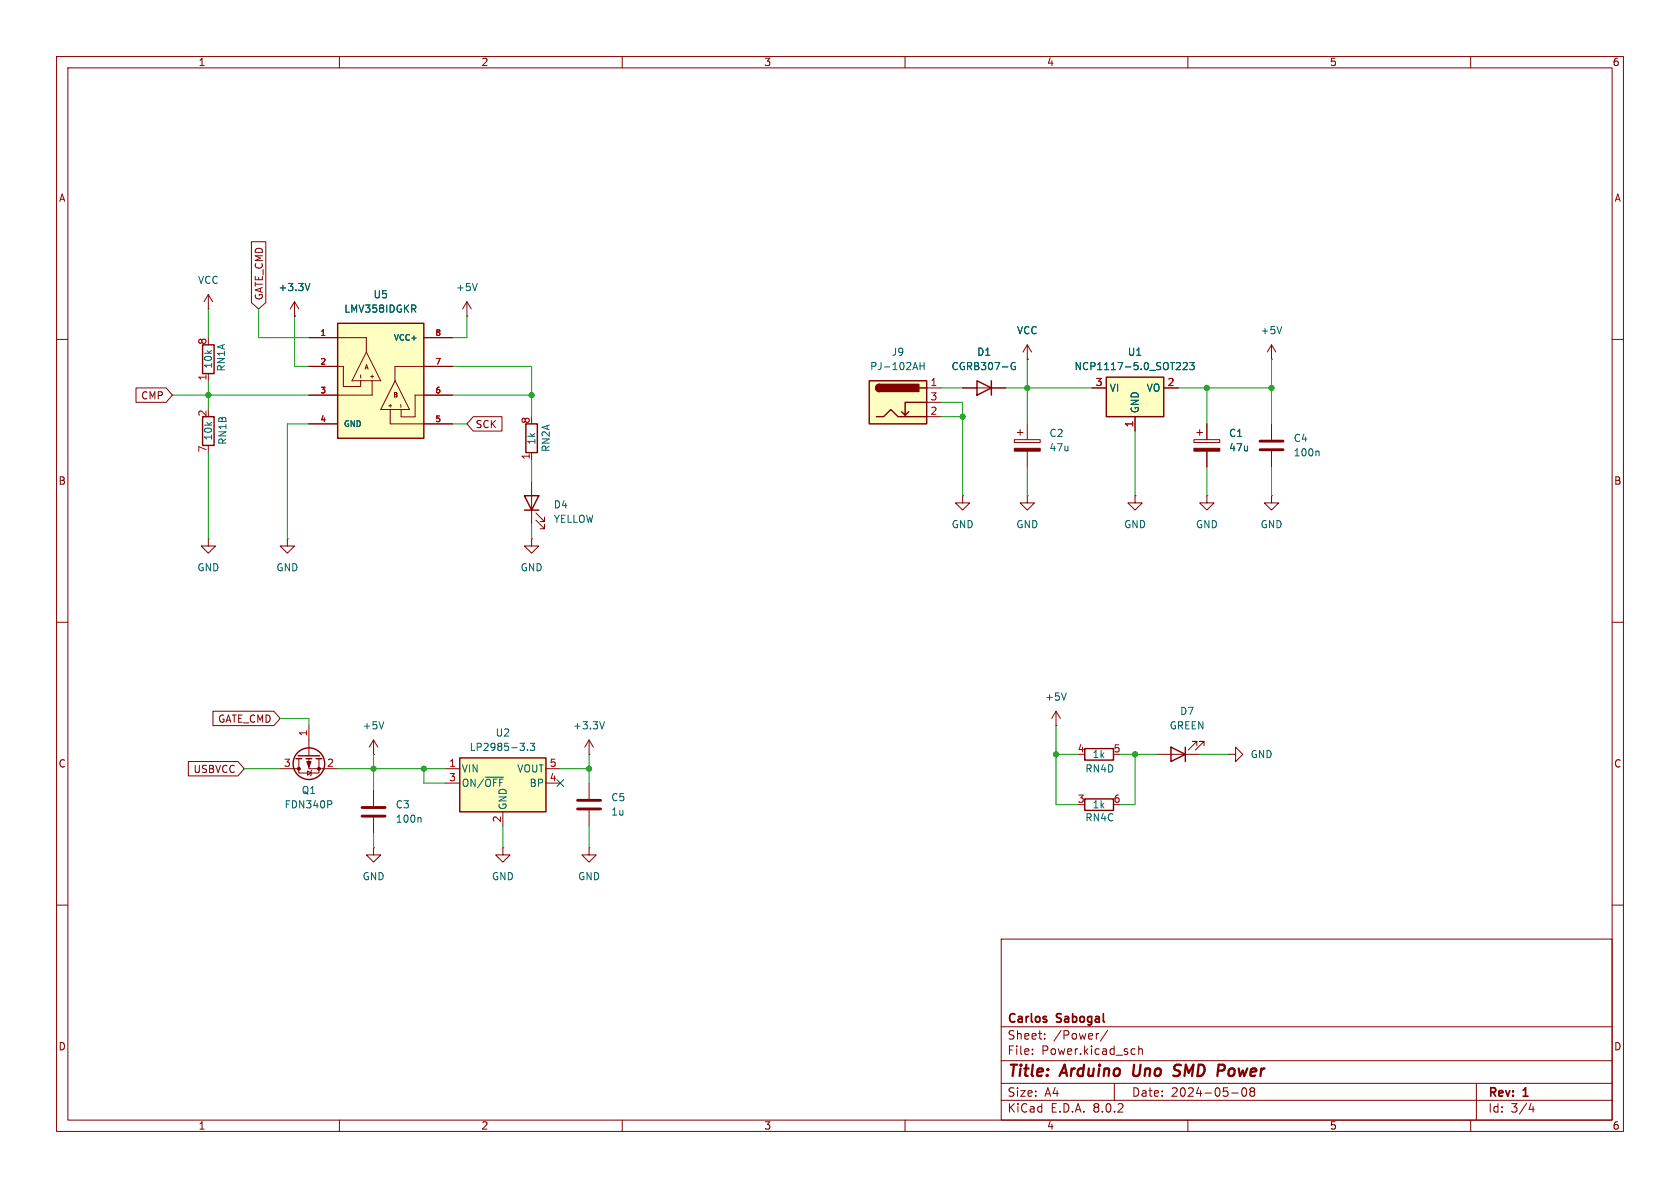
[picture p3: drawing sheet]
<svg xmlns="http://www.w3.org/2000/svg" width="297mm" height="210mm" viewBox="0 0 297 210" stroke-linecap="round" stroke-linejoin="round" font-family="sans-serif">
<g fill="none" stroke="#840000" stroke-width=".18">
<path d="M10 10h277v190h-277zM12 12h273v186h-273zM60 10v2M110 10v2M160 10v2M210 10v2M260 10v2M10 60h2M285 60h2M170.2 68.6h7.6M179.3 77.7h4.6v.5h-4.6zM179.8 76.5h1"/>
<path d="M180.3 75.9v1.1M181.6 74.9v2.8M181.6 79.8v2.8M224.8 63.5h.1M224.8 61l-.8 1.2M224.8 61v2.5M224.8 61l.8 1.2M170.2 87.6v1.3h1.2l-1.2 1.3-1.3-1.3h1.3M170.2 87.6h.1M181.6 87.6v1.3h1.3l-1.3 1.3-1.3-1.3h1.3M181.6 87.6h.1M10 110h2"/>
<path d="M285 110h2M49.5 135.9h3.3M52.8 134.1v2.6h3.6v-2.6M54.4 136.3l.6 .4-.6 .3zM54.6 134.1v1.8h5.1M54.6 128.3v5.3M55.1 136.1l-.1 .2v.7l-.1 .2M66 133.4h.1M66 130.8v2.6M66 139.7v2.8M66 130.8l-.7 1.3M66 130.8l.8 1.3"/>
<path d="M10 160h2M66 149.9v1.2h1.3l-1.3 1.3-1.2-1.3h1.2M66 149.9h.1M66 144.5v2.8M285 160h2M177 166h108v32h-108zM60 198v2M110 198v2M160 198v2M177 194.5h108M177 191.5h108M177 187.5h108"/>
<path d="M177 181.5h108M182.5 186.3v.1M182.5 185.5v.1M184.7 183.6v.1M184.7 182.8v.1M194.2 182.7l-.2 .1M195.8 182.1l-1.3 2M197 191.5v3M200.2 185.4l.5 .1M200.7 186.3l-.5 .1M201.3 185.5l.2-.1 .4 .1 .1 .9M201.3 184.9v1.5"/>
<path d="M210 198v2M217.7 193.2h1.2M219.7 192.4l.2-.1a.81 .81 0 0 1 .6 .6 .81 .81 0 0 1-.3 .8l-.2 .1a.81 .81 0 0 1-.3-1.4zM221.2 192.9l-.2-.2 .2-.4 .5 .1 .1 .2-.3 .3M221.2 192.9l-.2 .3v.3l.2 .3 .5-.1 .1-.2-.1-.4-.2-.2M221.2 192.9h.3M260 198v2M261 191.5v6.5M270.7 195l-.4 1.1h.9M271 195.6v1"/>
</g>
<path d="M200.5 188.2l-.2 1.6 .3 .4M207.6 188.8l.1 .3 .8 .3M208.5 190a.85 .85 0 0 1-1.1 .1M208.5 188.2h-.5l-.4 .4M216.5 188.4l.1 .2-.2 .5" fill="none" stroke="#840000" stroke-width=".4"/>
<g fill="#840000" stroke="#840000" stroke-width=".18">
<path d="M179.3 79.2h4.6v.6h-4.6z"/>
<path d="M54.2 134.6h.8l-.4 1z"/>
<circle cx="56.4" cy="135.9" r=".25"/>
<circle cx="52.8" cy="135.9" r=".25"/>
</g>
<path d="M226.6 57.7l-.4 1.3M179.5 64.1a.59 .59 0 0 0-.8 .6 .59 .59 0 0 0 .8 .6v-.5h-.2M67.9 127.6l-.5 1.2M58.4 141.5l.3 .3-.1 .3-.2 .1M74.3 144.5l.1 .2v.7" fill="none" stroke="#006464" stroke-width=".18"/>
<path d="M64 142.7h4.1M64 144.3h4.1" fill="none" stroke="#840000" stroke-width=".51"/>
<g fill="none" stroke="#840000" stroke-width=".25">
<path d="M172.7 67.3l2.6 1.3-2.6 1.3zM175.3 67.3v2.6M52.3 134.1h1M52.7 133.6h3.8M54.1 134.1h1M55.9 134.1h1"/>
<circle cx="54.6" cy="135" r="2.79"/>
</g>
<path d="M153.7 67.3h10.1v7.6h-10.1z" fill="#ffffc2"/>
<path d="M153.7 67.3h10.1v7.6h-10.1zM154.9 73.7h1.3l1.3-1.3 1.2 1.3h5.1M155.4 67.9a.64 .64 0 0 0-.6 .7 .64 .64 0 0 0 .6 .6M160.7 72.8l-.7 .6M162.6 68.6h1.2M163.8 71.1h-3.8v2.3l-.6-.6M207 132.1l2.5 1.3-2.5 1.2zM209.5 132.1v2.5" fill="none" stroke="#840000" stroke-width=".25"/>
<g fill="#840000" stroke="#840000" stroke-width=".25">
<path d="M155 68.1l.4-.2v1.3a.63 .63 0 0 1-.5-.4 .63 .63 0 0 1 .1-.7z"/>
<path d="M155.4 67.9h7v1.3h-7z"/>
</g>
<path d="M163.8 68.6h2.6M163.8 73.7h2.6M163.8 71.1h2.6M204.5 133.4h7.6M211.6 131.8v-.7h-.8h.8l-1.5 1.5M212.9 131.8v-.7h-.8h.8l-1.6 1.5" fill="none" stroke="#840000" stroke-width=".18"/>
<path d="M162.7 64.1v1.2M162.7 64.7h.7M163.4 64.1v1.2" fill="none" stroke="#006464" stroke-width=".18"/>
<path d="M81.3 134h15.2v9.5h-15.2z" fill="#ffffc2"/>
<path d="M81.3 134h15.2v9.5h-15.2z" fill="none" stroke="#840000" stroke-width=".25"/>
<g fill="none" stroke="#840000" stroke-width=".18">
<path d="M181.6 63.5h.1M181.6 61l-.8 1.2M181.6 61v2.5M181.6 61l.8 1.2M213.4 87.6v1.3h1.2l-1.2 1.3-1.3-1.3h1.3M213.4 87.6h.1M78.7 135.9h2.6M78.7 138.4h2.6M96.5 135.9h2.6M96.5 138.4h2.6M88.9 149.9v1.2h1.3l-1.3 1.3-1.3-1.3h1.3M88.9 149.9h.1"/>
<path d="M88.9 143.5v2.6"/>
</g>
<path d="M85.8 137.4h3.2M91.9 131.4h.8l-.4 .5M92.6 131.9l.1 .2-.1 .5M93.3 132.5v.2M93.7 131.4h.8l-.4 .5 .4 .1v.5l-.2 .2-.6-.2" fill="none" stroke="#006464" stroke-width=".18"/>
<path d="M195.6 66.7h10.1v7h-10.1z" fill="#ffffc2"/>
<path d="M35.8 73.7h2v5h-2zM35.8 61h2v5h-2zM93 74.9h2v5.1h-2zM195.6 66.7h10.1v7h-10.1z" fill="none" stroke="#840000" stroke-width=".25"/>
<g fill="none" stroke="#840000" stroke-width=".18">
<path d="M36.8 54.6h.1M36.8 52.1v2.5M36.8 52.1l-.7 1.2M36.8 52.1l.8 1.2M36.8 66v1.3M193 68.6h2.6M200.7 73.7v2.5M205.7 68.6h2.6M211.1 77.7h4.5v.5h-4.5zM211.6 76.5h1M212.1 75.9v1.1M213.4 74.9v2.8"/>
<path d="M213.4 79.8v2.8M36.8 95.3v1.2h1.3l-1.3 1.3-1.2-1.3h1.2M36.8 95.3h.1M50.8 95.3v1.2h1.3l-1.3 1.3-1.3-1.3h1.3M50.8 95.3h.1M94 80v1.3M200.7 87.6v1.3h1.2l-1.2 1.3-1.3-1.3h1.3M200.7 87.6h.1M224.8 87.6v1.3h1.3l-1.3 1.3-1.3-1.3h1.3M224.8 87.6h.1M104.1 133.4h.1M104.1 130.8v2.6"/>
<path d="M104.1 138.4v2.8M104.1 130.8l-.7 1.3M104.1 130.8l.8 1.3M104.1 149.9v1.2h1.3l-1.3 1.3-1.2-1.3h1.2M104.1 149.9h.1M104.1 143.3v2.8"/>
</g>
<path d="M207.9 65.3h.8M208.6 64.2v.4M209.2 64.2l.5-.1 .2 .3-.8 .9h.8M210.3 64.1h.8l-.4 .5 .4 .1v.5l-.2 .1-.6-.1M106.9 127.6l-.5 1.2" fill="none" stroke="#006464" stroke-width=".18"/>
<path d="M102.1 141.5h4.1M102.1 143h4.1" fill="none" stroke="#840000" stroke-width=".51"/>
<path d="M211.1 79.2h4.5v.6h-4.5z" fill="#840000" stroke="#840000" stroke-width=".18"/>
<path d="M59.7 57.2h15.2v20.3h-15.2z" fill="#ffffc2"/>
<path d="M59.7 57.2h15.2v20.3h-15.2zM92.7 87.6h2.5l-1.2 2.6zM92.7 90.2h2.5M191.8 132.3h5v2.1h-5zM191.8 141.2h5v2.1h-5z" fill="none" stroke="#840000" stroke-width=".25"/>
<g fill="none" stroke="#840000" stroke-width=".18">
<path d="M44.4 42.7h2.6v10.8l-1.3 1.1-1.3-1.1zM52.1 55.9h.1M52.1 53.3l-.8 1.3M52.1 53.3v2.6M52.1 53.3l.7 1.3M54.6 59.7h10.2v2.5M74.9 59.7h5.1M82.5 55.9h.1M82.5 53.3l-.7 1.3M82.5 53.3v2.6M82.5 53.3l.8 1.3M24 68.6h5.4l1.1 1.3-1.1 1.2h-5.4z"/>
<path d="M54.6 64.8h6.1v3.5h3.1v-1M54.6 74.9h5.1M63.8 66.3v.5M64.8 62.2l2.5 5.1h-5.1zM65.5 66.5h.5M65.8 67.3v2.6h-11.2M65.8 66.3v.5M68.7 71.7h.5M69 72.4v2.5h11M69 71.5v.5M69.8 67.3l2.6 5.1h-5.1zM70.9 71.5v.5"/>
<path d="M80 64.8h-10.2v2.6M80 69.9h-6.6v3.8h-2.5v-1.3M83.7 73.7h5v2.5h-5l-1.2-1.3zM170.2 68.6h2.5M175.3 68.6h2.5M181.6 63.5h.1M193 68.6h2.6M200.7 73.7v2.5M205.7 68.6h2.6M213.4 74.9v2.8M213.4 79.8v2.8M224.8 74.9v2.8"/>
<path d="M224.8 79.8v2.8M94 95.3v1.2h1.2l-1.2 1.3-1.3-1.3h1.3M94 95.3h.1M94 85.1v7.6M94.7 91.9l1.6 1.6v-.8v.8h-.8M94.7 90.7l1.6 1.5v-.8v.8h-.8M33.3 134.6h8.8l1.1 1.3-1.1 1.3h-8.8zM37.7 125.7h10.7l1.1 1.3-1.1 1.3h-10.7zM186.7 128.3h.1M186.7 125.7l-.8 1.3M186.7 125.7v2.6M186.7 125.7l.8 1.3"/>
<path d="M217.2 133.4h1.2v-1.3l1.3 1.3-1.3 1.2v-1.2M217.2 133.4h.1"/>
</g>
<path d="M54.8 50.1l-.4 1.3M73.1 54.6l.4 .6M73.4 54v.5M84.4 50.1l-.5 1.3M179.5 64.1a.59 .59 0 0 0-.8 .6 .59 .59 0 0 0 .8 .6v-.5h-.2M207.9 65.3h.8M208.6 64.2v.4M209.2 64.2l.5-.1 .2 .3-.8 .9h.8M210.3 64.1h.8l-.4 .5 .4 .1v.5l-.2 .1-.6-.1M233 79.7l.2 .2v.7M188.5 122.5l-.4 1.3" fill="none" stroke="#006464" stroke-width=".18"/>
<path d="M222.8 79.5h4M222.8 78h4" fill="none" stroke="#840000" stroke-width=".51"/>
<g fill="none" stroke="#009600" stroke-width=".18">
<path d="M36.8 54.6v5.1M45.7 54.6v5.1h8.9M52.1 55.9v8.9h2.5M82.5 55.9v3.8h-2.5M30.5 69.9h24.1M36.8 67.3v5.1M54.6 74.9h-3.8v20.4M80 74.9h2.5M80 64.8h14v8.9M80 69.9h14M166.4 68.6h3.8M166.4 71.1h3.8v16.5"/>
<path d="M166.4 73.7h3.8M177.8 68.6h15.2M181.6 63.5v11.4M200.7 76.2v11.4M208.3 68.6h16.5M213.4 68.6v6.3M224.8 63.5v11.4M36.8 80v15.3M94 81.3v3.8M94 92.7v2.6M181.6 82.6v5M213.4 82.6v5"/>
<path d="M224.8 82.6v5M43.2 135.9h6.3M49.5 127h5.1v1.3M59.7 135.9h19M66 133.4v6.3M74.9 135.9v2.5h3.8M99.1 135.9h5M104.1 133.4v5M186.7 128.3v13.9h3.8M186.7 133.4h3.8M198.1 133.4h6.4M200.7 133.4v8.8h-2.6"/>
<path d="M212.1 133.4h5.1M66 147.3v2.6M88.9 146.1v3.8M104.1 146.1v3.8"/>
</g>
<path d="M98.5 137.8l1.2 1.2M99.7 137.8l-1.2 1.2" fill="none" stroke="#000084" stroke-width=".18"/>
<g fill="#009600" stroke="#009600" stroke-width=".18">
<circle cx="213.4" cy="68.6" r=".46"/>
<circle cx="181.6" cy="68.6" r=".46"/>
<circle cx="224.8" cy="68.6" r=".46"/>
<circle cx="170.2" cy="73.7" r=".46"/>
<circle cx="74.9" cy="135.9" r=".46"/>
<circle cx="66" cy="135.9" r=".46"/>
<circle cx="104.1" cy="135.9" r=".46"/>
<circle cx="94" cy="69.9" r=".46"/>
<circle cx="36.8" cy="69.9" r=".46"/>
<circle cx="186.7" cy="133.4" r=".46"/>
<circle cx="200.7" cy="133.4" r=".46"/>
</g>
<g font-size="2.8" fill="#840000">
<text x="178" y="190.9">Title:</text>
<text x="187.7" y="190.9">Arduino</text>
<text x="201.1" y="190.9">Uno</text>
<text x="209.2" y="190.9">SMD</text>
<text x="217.7" y="190.9">Power</text>
</g>
<g font-size="2.1" fill="#840000">
<text x="178" y="184">Sheet:</text>
<text x="178" y="181.2">Carlos</text>
<text x="186.2" y="184">/Power/</text>
<text x="186.9" y="181.2">Sabogal</text>
<text x="178" y="186.7">File:</text>
<text x="184.1" y="186.7">Power.kicad_sch</text>
<text x="178" y="196.9">KiCad</text>
<text x="178" y="194.1">Size:</text>
<text x="184.7" y="194.1">A4</text>
<text x="185.7" y="196.9">E.D.A.</text>
<text x="193.3" y="196.9">8.0.2</text>
<text x="200" y="194.1">Date:</text>
<text x="207" y="194.1">2024-05-08</text>
<text x="263" y="194.3">Rev:</text>
<text x="263" y="196.9">Id:</text>
<text x="267.1" y="196.9">3/4</text>
<text x="269.4" y="194.3">1</text>
</g>
<g font-size="1.8" fill="#840000">
<text x="35" y="11.9">1</text>
<text x="85" y="11.9">2</text>
<text x="135" y="11.9">3</text>
<text x="185" y="11.9">4</text>
<text x="235" y="11.9">5</text>
<text x="285" y="11.9">6</text>
<text x="10.3" y="35.9">A</text>
<text x="285.3" y="35.9">A</text>
<text x="46.7" y="53.2" transform="rotate(-90 46.7 53.2)">GATE_CMD</text>
<text x="24.9" y="70.8">CMP</text>
<text x="84" y="75.9">SCK</text>
<text x="10.3" y="85.9">B</text>
<text x="285.3" y="85.9">B</text>
<text x="38.5" y="128">GATE_CMD</text>
<text x="10.3" y="135.9">C</text>
<text x="34.1" y="136.8">USBVCC</text>
<text x="285.3" y="135.9">C</text>
<text x="10.3" y="185.9">D</text>
<text x="285.3" y="185.9">D</text>
<text x="35" y="199.9">1</text>
<text x="85" y="199.9">2</text>
<text x="135" y="199.9">3</text>
<text x="185" y="199.9">4</text>
<text x="235" y="199.9">5</text>
<text x="285" y="199.9">6</text>
</g>
<g font-size="1.8" fill="#006464">
<text x="34.9" y="50.4">VCC</text>
<text x="49.1" y="51.7">+3.3V</text>
<text x="65.9" y="52.9">U5</text>
<text x="80.5" y="51.7">+5V</text>
<text x="60.8" y="55.5">LMV358IDGKR</text>
<text x="179.7" y="59.3">VCC</text>
<text x="222.8" y="59.3">+5V</text>
<text x="37.7" y="65.3" transform="rotate(-90 37.7 65.3)">10k</text>
<text x="40" y="65.8" transform="rotate(-90 40 65.8)">RN1A</text>
<text x="153.7" y="65.6">PJ-102AH</text>
<text x="157.6" y="63.1">J9</text>
<text x="168.1" y="65.6">CGRB307-G</text>
<text x="172.6" y="63.1">D1</text>
<text x="189.9" y="65.6">NCP1117-5.0_SOT223</text>
<text x="199.3" y="63.1">U1</text>
<text x="196.1" y="69.4">VI</text>
<text x="202.6" y="69.4">VO</text>
<text x="37.7" y="78" transform="rotate(-90 37.7 78)">10k</text>
<text x="185.4" y="77.4">C2</text>
<text x="201.5" y="73.2" transform="rotate(-90 201.5 73.2)">GND</text>
<text x="217.2" y="77.4">C1</text>
<text x="40.2" y="78.7" transform="rotate(-90 40.2 78.7)">RN1B</text>
<text x="94.8" y="78.7" transform="rotate(-90 94.8 78.7)">1k</text>
<text x="97.4" y="80" transform="rotate(-90 97.4 80)">RN2A</text>
<text x="185.4" y="80">47u</text>
<text x="217.2" y="80">47u</text>
<text x="228.6" y="78.3">C4</text>
<text x="228.6" y="80.9">100n</text>
<text x="97.8" y="90.1">D4</text>
<text x="97.8" y="92.6">YELLOW</text>
<text x="168.1" y="93.6">GND</text>
<text x="179.6" y="93.6">GND</text>
<text x="198.6" y="93.6">GND</text>
<text x="211.3" y="93.6">GND</text>
<text x="222.8" y="93.6">GND</text>
<text x="34.8" y="101.2">GND</text>
<text x="48.8" y="101.2">GND</text>
<text x="91.9" y="101.2">GND</text>
<text x="184.7" y="124.1">+5V</text>
<text x="64" y="129.1">+5V</text>
<text x="87.5" y="130.4">U2</text>
<text x="101.2" y="129.1">+3.3V</text>
<text x="206.7" y="129.1">GREEN</text>
<text x="208.5" y="126.6">D7</text>
<text x="81.5" y="136.8">VIN</text>
<text x="82.9" y="132.9">LP2985-3.3</text>
<text x="91.3" y="136.8">VOUT</text>
<text x="191.8" y="136.8">RN4D</text>
<text x="193" y="134.2">1k</text>
<text x="221" y="134.2">GND</text>
<text x="50.2" y="143.1">FDN340P</text>
<text x="53.2" y="140.6">Q1</text>
<text x="69.9" y="143.1">C3</text>
<text x="81.5" y="139.3">ON/~{OFF}</text>
<text x="89.8" y="143.3" transform="rotate(-90 89.8 143.3)">GND</text>
<text x="93.5" y="139.3">BP</text>
<text x="108" y="141.8">C5</text>
<text x="193" y="143.1">1k</text>
<text x="69.9" y="145.6">100n</text>
<text x="108" y="144.4">1u</text>
<text x="191.8" y="145.4">RN4C</text>
<text x="64" y="155.8">GND</text>
<text x="86.9" y="155.8">GND</text>
<text x="102.1" y="155.8">GND</text>
</g>
<g font-size="1.8" fill="#a90000">
<text x="36.6" y="61" transform="rotate(-90 36.6 61)">8</text>
<text x="36.6" y="67.4" transform="rotate(-90 36.6 67.4)">1</text>
<text x="164.4" y="68.3">1</text>
<text x="164.4" y="70.9">3</text>
<text x="193.6" y="68.3">3</text>
<text x="206.3" y="68.3">2</text>
<text x="36.6" y="73.7" transform="rotate(-90 36.6 73.7)">2</text>
<text x="93.7" y="75" transform="rotate(-90 93.7 75)">8</text>
<text x="164.4" y="73.4">2</text>
<text x="200.4" y="75.6" transform="rotate(-90 200.4 75.6)">1</text>
<text x="36.6" y="80.1" transform="rotate(-90 36.6 80.1)">7</text>
<text x="93.7" y="81.4" transform="rotate(-90 93.7 81.4)">1</text>
<text x="54.4" y="130.2" transform="rotate(-90 54.4 130.2)">1</text>
<text x="50.1" y="135.6">3</text>
<text x="57.7" y="135.6">2</text>
<text x="79.3" y="135.6">1</text>
<text x="97.1" y="135.6">5</text>
<text x="190.4" y="133.1">4</text>
<text x="196.8" y="133.1">5</text>
<text x="79.3" y="138.2">3</text>
<text x="97.1" y="138.2">4</text>
<text x="190.4" y="142">3</text>
<text x="196.8" y="142">6</text>
<text x="88.6" y="145.5" transform="rotate(-90 88.6 145.5)">2</text>
</g>
<g font-size="1.4" fill="#a90000">
<text x="56.5" y="59.4">1</text>
<text x="76.9" y="59.4">8</text>
<text x="56.5" y="64.5">2</text>
<text x="76.9" y="64.5">7</text>
<text x="56.5" y="69.6">3</text>
<text x="76.9" y="69.6">6</text>
<text x="56.5" y="74.7">4</text>
<text x="76.9" y="74.7">5</text>
</g>
<g font-size="1.4" fill="#006464">
<text x="69.5" y="60.4">VCC+</text>
<text x="60.7" y="75.7">GND</text>
</g>
<g font-size="1.1" fill="#840000">
<text x="64.3" y="65.5">A</text>
<text x="69.4" y="70.5">B</text>
</g>
</svg>
